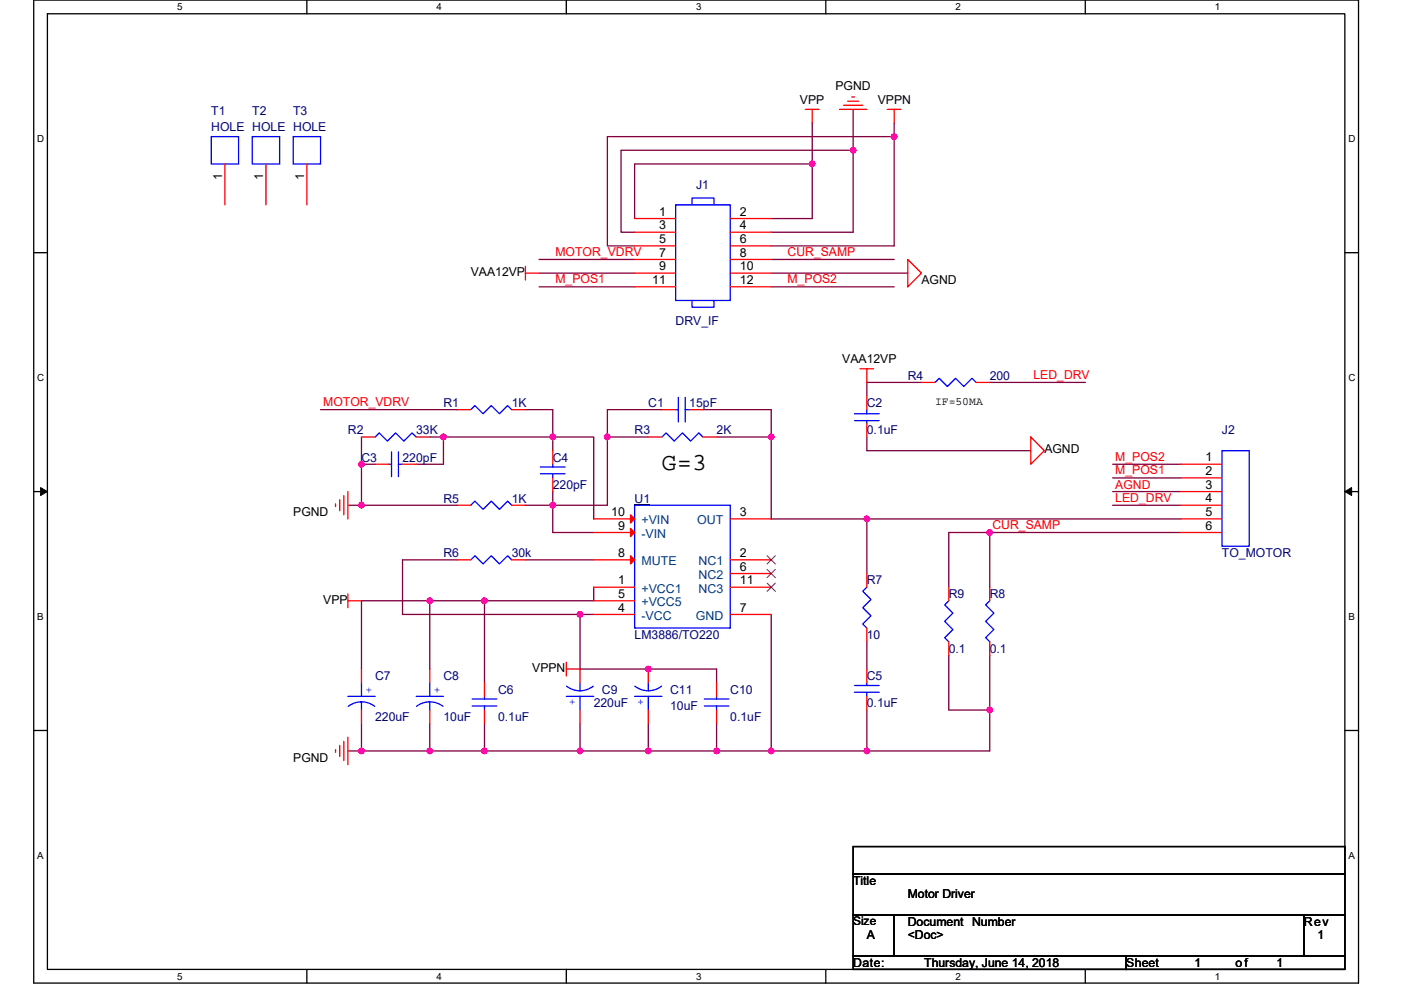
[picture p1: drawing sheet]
<svg xmlns="http://www.w3.org/2000/svg" width="297mm" height="210mm" viewBox="0 0 297 210" stroke-linecap="round" stroke-linejoin="round" font-family="sans-serif">
<path d="M7.2 0h280.8v208.5h-280.8zM10.1 2.9h275v202.7h-275z" fill="none" stroke="#000" stroke-width=".28"/>
<g fill="#fff">
<path d="M37.5 .3h1.2v2.3h-1.2z"/>
<path d="M37.5 205.9h1.2v2.3h-1.2z"/>
</g>
<path d="M65.1 0v2.9M65.1 205.6v2.9" fill="none" stroke="#000" stroke-width=".28"/>
<g fill="#fff">
<path d="M92.6 .3h1.1v2.3h-1.1z"/>
<path d="M92.6 205.9h1.1v2.3h-1.1z"/>
</g>
<path d="M120.1 0v2.9M120.1 205.6v2.9" fill="none" stroke="#000" stroke-width=".28"/>
<g fill="#fff">
<path d="M147.6 .3h1.1v2.3h-1.1z"/>
<path d="M147.6 205.9h1.1v2.3h-1.1z"/>
</g>
<path d="M175.1 0v2.9M175.1 205.6v2.9" fill="none" stroke="#000" stroke-width=".28"/>
<g fill="#fff">
<path d="M202.6 .3h1.1v2.3h-1.1z"/>
<path d="M202.6 205.9h1.1v2.3h-1.1z"/>
</g>
<path d="M230.1 0v2.9M230.1 205.6v2.9" fill="none" stroke="#000" stroke-width=".28"/>
<g fill="#fff">
<path d="M257.6 .3h1.2v2.3h-1.2z"/>
<path d="M257.6 205.9h1.2v2.3h-1.2z"/>
<path d="M7.9 28.3h1.5v2.3h-1.5z"/>
<path d="M285.9 28.3h1.5v2.3h-1.5z"/>
<path d="M7.9 78.9h1.5v2.3h-1.5z"/>
<path d="M285.9 78.9h1.5v2.3h-1.5z"/>
</g>
<path d="M7.2 53.6h2.9M285.1 53.6h2.9" fill="none" stroke="#000" stroke-width=".28"/>
<g fill="#fff">
<path d="M7.9 129.6h1.4v2.3h-1.4z"/>
<path d="M285.9 129.6h1.3v2.3h-1.3z"/>
</g>
<path d="M7.2 104.3h2.9M285.1 104.3h2.9" fill="none" stroke="#000" stroke-width=".28"/>
<path d="M8.6 103.4l1.5 .9-1.5 .8zM285.1 104.3l1.5-.9v1.7z" fill="#000" stroke="#000" stroke-width=".21"/>
<g fill="#fff">
<path d="M7.9 180.3h1.4v2.3h-1.4z"/>
<path d="M285.9 180.3h1.4v2.3h-1.4z"/>
</g>
<path d="M7.2 154.9h2.9M285.1 154.9h2.9M180.9 179.6h104.2v5.7h-104.2zM180.9 185.3h104.2v8.7h-104.2zM180.9 194h8.7v8.7h-8.7zM189.6 194h86.9v8.7h-86.9zM276.5 194h8.6v8.7h-8.6zM180.9 202.7h57.9v2.9h-57.9zM238.8 202.7h46.3v2.9h-46.3z" fill="none" stroke="#000" stroke-width=".28"/>
<g fill="none" stroke="#800040" stroke-width=".28">
<path d="M172.2 34.8h-37.6v11.6M172.2 26.1v8.7M172.2 34.8v11.6h-8.7M180.9 31.9v17.4h-17.4M180.9 31.9h-49.2v17.4h2.9M180.9 23.2v8.7M189.6 29h-60.8v23.2h5.8M189.6 26.1v2.9M189.6 29v23.2h-26.1M114.3 55h20.3M114.3 57.9h20.3M163.5 57.9h29"/>
<path d="M163.5 55h26.1M114.3 60.8h20.3M163.5 60.8h26.1M68 86.9h28.9M76.6 92.7v5.8M76.6 98.5v8.7M76.6 98.5h2.9M91.1 92.7h2.9M94 92.7v5.8h-5.8M94 92.7h23.2M111.4 86.9h5.8v5.8M117.2 92.7v2.9"/>
<path d="M117.2 92.7h8.7v17.4M128.8 92.7v14.5h-11.6M128.8 92.7h8.7M140.4 86.9h-11.6v5.8M149 86.9h14.5v5.8M151.9 92.7h11.6M163.5 92.7v17.4h20.3M183.8 92.7v2.9h34.7M195.4 81.1h-11.6v2.9M209.8 81.1h20.3M235.9 98.5h14.5M73.8 107.2h2.8"/>
<path d="M76.6 107.2h20.3M96.9 118.7h-11.6v11.6h37.7M111.4 118.7h14.5M111.4 107.2h5.8M117.2 107.2v5.7h8.7M117.2 104.3v2.9M209.8 112.9h-8.6v11.6M209.8 112.9h40.6M209.8 112.9v11.6M235.9 107.2h14.5M235.9 101.4h14.5M235.9 104.3h14.5"/>
<path d="M250.4 110.1h-66.6v11.5M91.1 127.4h-14.5v14.5M91.1 127.4v14.5M91.1 127.4h11.6M102.7 127.4v17.4M123 130.3v11.6h28.9v2.9M123 130.3h2.9M125.9 124.5v2.9h-23.2M163.5 130.3v29M183.8 136.1v5.8M201.2 139v11.6h8.6M209.8 139v11.6"/>
<path d="M73.8 159.3h2.8M76.6 159.3h14.5M76.6 153.5v5.8M91.1 153.5v5.8M91.1 159.3h11.6M102.7 159.3h20.3M102.7 153.5v5.8M123 153.5v5.8M123 159.3h14.5M137.5 153.5v5.8M137.5 159.3h14.4M151.9 153.5v5.8"/>
<path d="M151.9 159.3h11.6M163.5 159.3h20.3M183.8 150.6v8.7M209.8 150.6v8.7h-26"/>
</g>
<g fill="#f0f" stroke="#f0f" stroke-width=".28">
<circle cx="163.5" cy="92.7" r=".57"/>
<circle cx="137.5" cy="141.9" r=".57"/>
<circle cx="91.1" cy="127.4" r=".57"/>
<circle cx="102.7" cy="127.4" r=".57"/>
<circle cx="76.6" cy="159.3" r=".57"/>
<circle cx="91.1" cy="159.3" r=".57"/>
<circle cx="163.5" cy="159.3" r=".57"/>
<circle cx="151.9" cy="159.3" r=".57"/>
<circle cx="137.5" cy="159.3" r=".57"/>
<circle cx="123" cy="159.3" r=".57"/>
<circle cx="102.7" cy="159.3" r=".57"/>
<circle cx="123" cy="130.3" r=".57"/>
<circle cx="117.2" cy="107.1" r=".57"/>
<circle cx="183.8" cy="159.3" r=".57"/>
<circle cx="209.8" cy="112.9" r=".57"/>
<circle cx="76.6" cy="107.1" r=".57"/>
<circle cx="76.6" cy="98.5" r=".57"/>
<circle cx="117.2" cy="92.7" r=".57"/>
<circle cx="94" cy="92.7" r=".57"/>
<circle cx="128.8" cy="92.7" r=".57"/>
<circle cx="172.2" cy="34.8" r=".57"/>
<circle cx="180.9" cy="31.9" r=".57"/>
<circle cx="189.6" cy="29" r=".57"/>
<circle cx="209.8" cy="150.6" r=".57"/>
<circle cx="183.8" cy="110" r=".57"/>
</g>
<g fill="none" stroke="#f00" stroke-width=".28">
<path d="M47.7 34.8v8.7M56.4 34.8v8.7M65.1 34.8v8.7M170.7 23.2h2.9M172.2 23.2v2.9M178 23.2h5.8M178.9 22.3h4M179.7 21.5h2.4M180.6 20.6h.6M188.1 23.2h2.9M189.6 23.2v2.9M111.4 57.9h2.9"/>
<path d="M111.4 56.5v2.9M134.6 46.4h8.7M134.6 49.3h8.7M134.6 52.2h8.7M134.6 55h8.7M134.6 57.9h8.7M154.8 46.4h8.7M154.8 49.3h8.7M154.8 52.2h8.7M154.8 55h8.7M154.8 57.9h8.7M192.5 55l2.9 2.9-2.9 2.9z"/>
<path d="M134.6 60.8h8.7M154.8 60.8h8.7M182.3 78.2h2.9M183.8 78.2v2.9M76.6 92.7h2.9M79.5 98.5h2.9M85.3 98.5h2.9M88.2 92.7h2.9M96.9 86.9h2.9M108.5 86.9h2.9M117.2 95.6v2.9M137.5 92.7h2.9"/>
<path d="M140.4 86.9h2.9M146.2 86.9h2.8M149 92.7h2.9M183.8 89.8v2.9M183.8 84v2.9M195.4 81.1h2.9M206.9 81.1h2.9M218.5 92.7l2.9 2.9-2.9 2.9zM250.4 98.5h8.7M71.1 106.9v.5M72 106v2.3M72.9 105.1v4.1"/>
<path d="M73.8 104.3v5.8M96.9 118.7h2.9M96.9 107.2h2.9M108.5 118.7h2.9M108.5 107.2h2.9M117.2 101.4v2.9M125.9 112.9h8.7M125.9 110.1h8.7M125.9 118.7h8.7M154.8 110.1h8.7M154.8 118.7h8.7M250.4 101.4h8.7"/>
<path d="M250.4 104.3h8.7M250.4 107.2h8.7M250.4 110.1h8.7M250.4 112.9h8.7M73.8 127.4h2.8M73.8 126v2.9M125.9 130.3h8.7M125.9 127.4h8.7M125.9 124.5h8.7M154.8 130.3h8.7M154.8 121.6h8.7M154.8 124.5h8.7"/>
<path d="M183.8 133.2v2.9M183.8 121.6v2.9M201.2 136.1v2.9M201.2 124.5v2.9M209.8 136.1v2.9M209.8 124.5v2.9M71.1 159v.6M72 158.1v2.3M72.9 157.2v4.1M73.8 156.4v5.8M76.6 141.9v2.9M76.6 150.6v2.9"/>
<path d="M91.1 141.9v2.9M91.1 150.6v2.9M102.7 144.8v2.9M102.7 150.6v2.9M120.1 141.9h2.9v2.9M120.1 140.5v2.9M123 150.6v2.9M137.5 150.6v2.9M137.5 141.9v2.9M151.9 144.8v2.9M151.9 150.6v2.9M183.8 141.9v2.9"/>
<path d="M183.8 147.7v2.9"/>
</g>
<g fill="none" stroke="#00f" stroke-width=".28">
<path d="M44.8 29h5.8v5.8h-5.8zM53.5 29h5.8v5.8h-5.8zM62.2 29h5.8v5.8h-5.8zM143.3 43.5h11.5v20.2h-11.5zM146.7 43.5v-1.5h4.7v1.5M146.7 63.7v1.5h4.7v-1.5M79.5 92.7l.9-.9 1.7 1.8 1.8-1.8 1.7 1.8 1.8-1.8 .8 .9M82.4 98.5h.6M83 95.9v5.2M84.5 95.9v5.2M84.5 98.5h.8M99.8 86.9l.9-.9 1.7 1.8 1.8-1.8 1.7 1.8 1.7-1.8 .9 .9"/>
<path d="M114.6 99.1h5.2M117.2 98.5v.6M140.4 92.7l.8-.9 1.8 1.8 1.7-1.8 1.7 1.8 1.8-1.8 .8 .9M143.3 86.9h.5M143.8 84.3v5.2M145.3 86.9h.9M145.3 84.3v5.2M181.2 87.8h5.2M181.2 89.2h5.2M183.8 89.2v.6M183.8 86.9v.9M198.3 81.1l.8-.9 1.8 1.8 1.7-1.8 1.7 1.8 1.8-1.8 .8 .9"/>
<path d="M259.1 95.6h5.8v20.2h-5.8zM99.8 118.7l.9-.8 1.7 1.7 1.8-1.7 1.7 1.7 1.7-1.7 .9 .8M99.8 107.2l.9-.9 1.7 1.7 1.8-1.7 1.7 1.7 1.7-1.7 .9 .9M114.6 100.5h5.2M117.2 100.5v.9M134.6 107.2h20.2v26h-20.2zM183.8 124.5l-.9 .9 1.8 1.7-1.8 1.8 1.8 1.7-1.8 1.8 .9 .8M201.2 127.4l-.9 .9 1.7 1.7-1.7 1.8 1.7 1.7-1.7 1.8 .9 .8M209.8 127.4l-.8 .9 1.7 1.7-1.7 1.8 1.7 1.7-1.7 1.8 .8 .8M73.8 147.7h5.7M73.8 149.8l1.3-.7 1.5-.2 1.5 .2 1.3 .7M76.6 148.9v1.7"/>
<path d="M76.6 144.8v2.9M88.2 147.7h5.8M88.3 149.8l1.3-.7 1.5-.2 1.5 .2 1.3 .7M91.1 148.9v1.7M91.1 144.8v2.9M100.1 149.7h5.2M100.1 148.3h5.2M102.7 147.7v.6M102.7 149.7v.9M120.1 147.7h5.8M120.1 145.5a4.6 4.6 0 0 0 5.7 0M123 144.8v1.7"/>
<path d="M123 147.7v2.9M134.6 147.7h5.8M134.6 145.5a4.6 4.6 0 0 0 5.6 0M137.5 144.8v1.7M137.5 147.7v2.9M149.3 149.7h5.2M149.3 148.3h5.2M151.9 147.7v.6M151.9 149.7v.9M181.2 146.8h5.2M181.2 145.4h5.2M183.8 144.8v.6"/>
<path d="M183.8 146.8v.9"/>
</g>
<path d="M134.6 107h3.3" fill="none" stroke="#000080" stroke-width=".21"/>
<g fill="#f00" stroke="#f00" stroke-width=".28">
<path d="M133.7 112.1l.9 .8-.9 .9z"/>
<path d="M133.7 109.2l.9 .9-.9 .8z"/>
<path d="M133.7 117.9l.9 .8-.9 .9z"/>
</g>
<path d="M162.6 117.9l1.8 1.7M164.4 117.9l-1.8 1.7M162.6 120.8l1.8 1.7M162.6 123.7l1.8 1.7M164.4 120.8l-1.8 1.7M164.4 123.7l-1.8 1.7" fill="none" stroke="#804000" stroke-width=".21"/>
<text font-size="5.2" x="140.4" y="99.7">G=3</text>
<g font-size="2.6">
<text x="169.6" y="22">VPP</text>
<text x="177.1" y="19.2">PGND</text>
<text x="186.1" y="22">VPPN</text>
<text x="47.1" y="38.3" transform="rotate(-90 47.1 38.3)">1</text>
<text x="55.8" y="38.3" transform="rotate(-90 55.8 38.3)">1</text>
<text x="64.5" y="38.3" transform="rotate(-90 64.5 38.3)">1</text>
<text x="139.8" y="45.8">1</text>
<text x="156.9" y="45.8">2</text>
<text x="139.8" y="48.7">3</text>
<text x="139.8" y="51.6">5</text>
<text x="156.9" y="48.7">4</text>
<text x="156.9" y="51.6">6</text>
<text x="99.8" y="58.5">VAA12VP</text>
<text x="139.8" y="54.4">7</text>
<text x="139.8" y="57.3">9</text>
<text x="156.9" y="54.4">8</text>
<text x="156.9" y="57.3">10</text>
<text x="138.3" y="60.2">11</text>
<text x="156.9" y="60.2">12</text>
<text x="195.4" y="60.3">AGND</text>
<text x="178.6" y="77.1">VAA12VP</text>
<text x="221.4" y="96.2">AGND</text>
<text x="255.6" y="97.9">1</text>
<text x="255.6" y="100.8">2</text>
<text x="255.6" y="103.7">3</text>
<text x="255.6" y="106.6">4</text>
<text x="62.2" y="109.5">PGND</text>
<text x="129.6" y="109.5">10</text>
<text x="131.1" y="112.4">9</text>
<text x="156.9" y="109.5">3</text>
<text x="255.6" y="109.5">5</text>
<text x="255.6" y="112.4">6</text>
<text x="131.1" y="118.2">8</text>
<text x="156.9" y="118.2">2</text>
<text x="131.1" y="124">1</text>
<text x="156.9" y="121.1">6</text>
<text x="156.9" y="124">11</text>
<text x="68.5" y="128">VPP</text>
<text x="131.1" y="129.7">4</text>
<text x="131.1" y="126.8">5</text>
<text x="156.9" y="129.7">7</text>
<text x="112.8" y="142.5">VPPN</text>
<text x="62.2" y="161.6">PGND</text>
<text x="180.9" y="187.7">Title</text>
<text x="192.5" y="190.6">Motor Driver</text>
<text x="192.5" y="196.4">Document Number</text>
<text x="276.4" y="196.4">Rev</text>
<text x="183.8" y="199.3">A</text>
<text x="192.5" y="199.3">&lt;Doc&gt;</text>
<text x="279.3" y="199.3">1</text>
<text x="180.9" y="205">Date:</text>
<text x="196" y="205">Thursday, June 14, 2018</text>
<text x="238.8" y="205">Sheet</text>
<text x="253.3" y="205">1</text>
<text x="262" y="205">of</text>
<text x="270.7" y="205">1</text>
</g>
<g font-size="2.6" fill="#000080">
<text x="44.8" y="24.4">T1</text>
<text x="44.8" y="27.8">HOLE HOLE HOLE</text>
<text x="53.5" y="24.4">T2</text>
<text x="62.2" y="24.4">T3</text>
<text x="147.6" y="40">J1</text>
<text x="143.3" y="69">DRV_IF</text>
<text x="192.5" y="80.5">R4</text>
<text x="209.8" y="80.5">200</text>
<text x="94" y="86.3">R1</text>
<text x="108.5" y="86.3">1K</text>
<text x="137.5" y="86.3">C1</text>
<text x="146.2" y="86.3">15pF</text>
<text x="183.8" y="86.3">C2</text>
<text x="73.8" y="92.1">R2</text>
<text x="88.2" y="92.1">33K</text>
<text x="134.6" y="92.1">R3</text>
<text x="151.9" y="92.1">2K</text>
<text x="183.8" y="92.1">0.1uF</text>
<text x="259.1" y="92.1">J2</text>
<text x="76.6" y="97.9">C3</text>
<text x="85.3" y="97.9">220pF</text>
<text x="117.2" y="97.9">C4</text>
<text x="94" y="106.6">R5</text>
<text x="108.5" y="106.6">1K</text>
<text x="117.2" y="103.7">220pF</text>
<text x="134.6" y="106.6">U1</text>
<text x="94" y="118.2">R6</text>
<text x="108.5" y="118.2">30k</text>
<text x="259.1" y="118.2">TO_MOTOR</text>
<text x="183.8" y="124">R7</text>
<text x="201.2" y="126.9">R9</text>
<text x="209.8" y="126.9">R8</text>
<text x="134.6" y="135.6">LM3886/TO220</text>
<text x="183.8" y="135.6">10</text>
<text x="201.2" y="138.5">0.1</text>
<text x="209.8" y="138.5">0.1</text>
<text x="79.5" y="144.2">C7</text>
<text x="94" y="144.2">C8</text>
<text x="105.6" y="147.1">C6</text>
<text x="127.6" y="147.1">C9</text>
<text x="142.1" y="147.1">C11</text>
<text x="154.8" y="147.1">C10</text>
<text x="183.8" y="144.2">C5</text>
<text x="79.5" y="152.9">220uF</text>
<text x="94" y="152.9">10uF</text>
<text x="105.6" y="152.9">0.1uF</text>
<text x="125.9" y="150">220uF</text>
<text x="142.1" y="150.6">10uF</text>
<text x="154.8" y="152.9">0.1uF</text>
<text x="183.8" y="150">0.1uF</text>
</g>
<g font-size="2.6" fill="#f00">
<text x="117.8" y="54.3">MOTOR_VDRV</text>
<text x="167" y="54.3">CUR_SAMP</text>
<text x="117.8" y="60">M_POS1</text>
<text x="167" y="60">M_POS2</text>
<text x="219.1" y="80.3">LED_DRV</text>
<text x="68.5" y="86.1">MOTOR_VDRV</text>
<text x="236.5" y="100.6">M_POS1</text>
<text x="236.5" y="97.7">M_POS2</text>
<text x="236.5" y="103.7">AGND</text>
<text x="236.5" y="106.4">LED_DRV</text>
<text x="210.4" y="112.2">CUR_SAMP</text>
</g>
<g font-size="2.6" fill="#004080">
<text x="136" y="111.2">+VIN</text>
<text x="147.8" y="111.2">OUT</text>
<text x="136" y="114.1">-VIN</text>
<text x="136" y="119.9">MUTE</text>
<text x="148.1" y="119.9">NC1</text>
<text x="136" y="125.7">+VCC1</text>
<text x="148.1" y="122.8">NC2</text>
<text x="148.1" y="125.7">NC3</text>
<text x="136" y="131.5">-VCC</text>
<text x="136" y="128.6">+VCC5</text>
<text x="147.5" y="131.5">GND</text>
</g>
<text font-size="2.5" x="180.9" y="196.3">Size</text>
<text font-size="2.4" x="198.3" y="85.9">IF=50MA</text>
<g font-size="2.4" fill="#00f">
<text x="77.5" y="147">+</text>
<text x="92" y="147">+</text>
<text x="122.1" y="148.3" transform="rotate(180 122.1 148.3)">+</text>
<text x="136.6" y="148.3" transform="rotate(180 136.6 148.3)">+</text>
</g>
<g font-size="2.1">
<text x="37.5" y="2.2">5</text>
<text x="92.6" y="2.2">4</text>
<text x="147.6" y="2.2">3</text>
<text x="202.6" y="2.2">2</text>
<text x="257.6" y="2.2">1</text>
<text x="7.9" y="30.1">D</text>
<text x="285.9" y="30.1">D</text>
<text x="7.9" y="80.8">C</text>
<text x="285.9" y="80.8">C</text>
<text x="7.9" y="131.4">B</text>
<text x="285.9" y="131.4">B</text>
<text x="7.9" y="182.1">A</text>
<text x="285.9" y="182.1">A</text>
<text x="37.5" y="207.8">5</text>
<text x="92.6" y="207.8">4</text>
<text x="147.6" y="207.8">3</text>
<text x="202.6" y="207.8">2</text>
<text x="257.6" y="207.8">1</text>
</g>
</svg>
